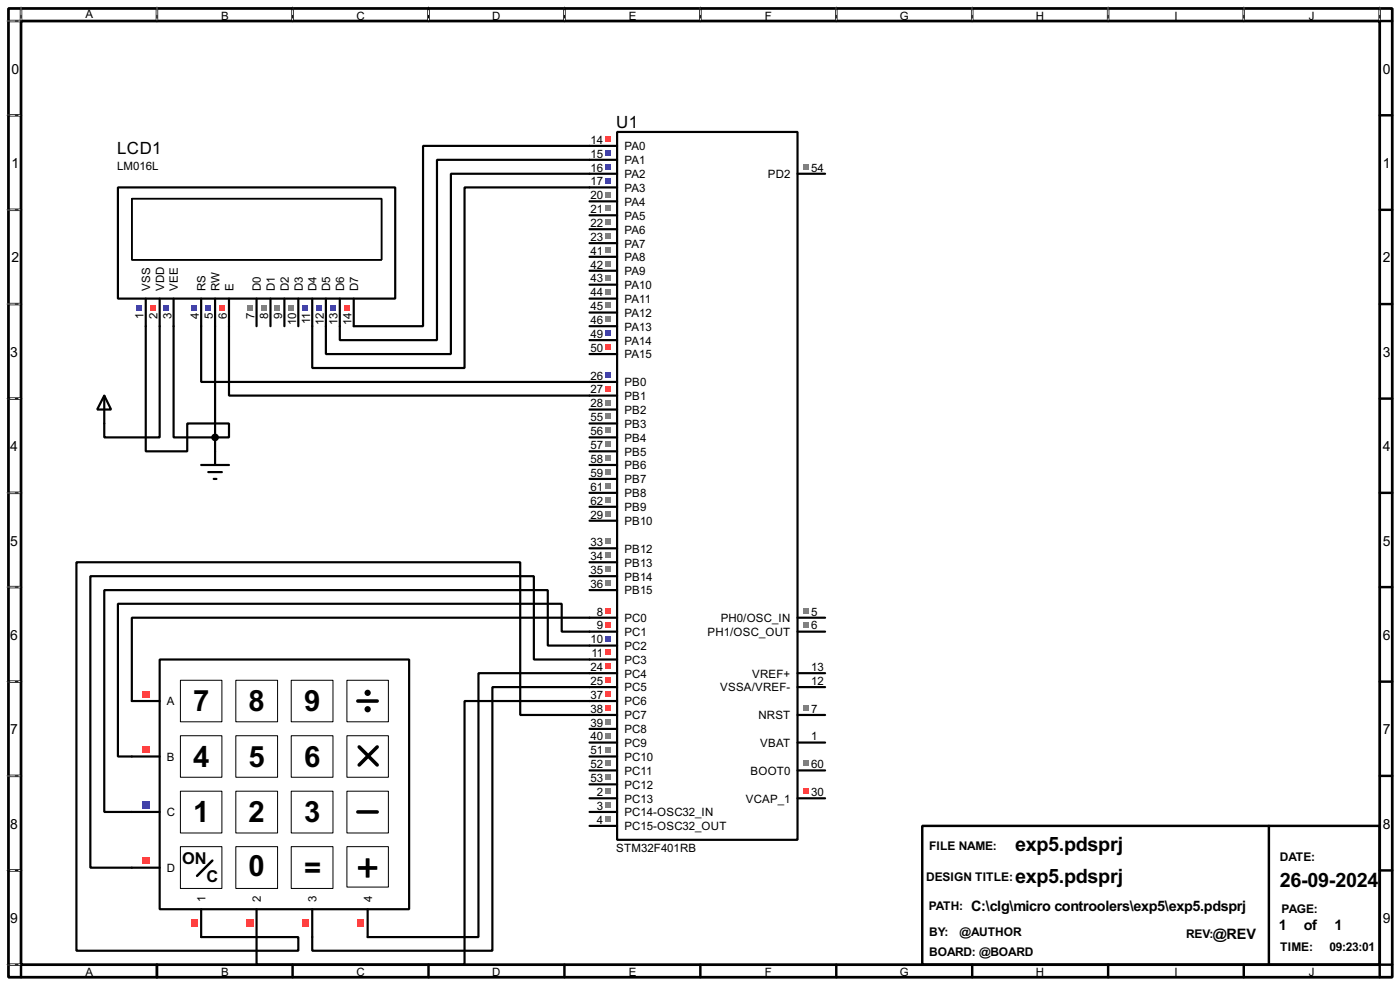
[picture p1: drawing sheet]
<svg xmlns="http://www.w3.org/2000/svg" width="256mm" height="180mm" viewBox="0 0 256 180" stroke-linecap="round" stroke-linejoin="round" font-family="sans-serif">
<path d="M1.6 1.6h253.5v177.3h-253.5zM3.9 3.9h248.9v172.7h-248.9z" fill="none" stroke="#000" stroke-width=".5"/>
<g fill="none" stroke="#000" stroke-width=".45">
<path d="M3.9 1.6v2.3h-2.3M28.8 1.6v2.3M53.6 1.6v2.3M78.5 1.6v2.3M103.4 1.6v2.3M128.3 1.6v2.3M153.2 1.6v2.3M178.1 1.6v2.3M203 1.6v2.3M227.9 1.6v2.3M252.8 1.6v2.3h2.3M1.6 21.1h2.3"/>
<path d="M1.6 38.4h2.3M252.8 21.1h2.3M252.8 38.4h2.3M1.6 55.7h2.3M252.8 55.7h2.3M1.6 73h2.3M252.8 73h2.3M1.6 90.2h2.3M252.8 90.2h2.3M1.6 107.5h2.3M252.8 107.5h2.3M1.6 124.8h2.3"/>
<path d="M252.8 124.8h2.3M1.6 142h2.3M1.6 159.3h2.3M169 151.2h83.8v25.4h-83.8zM232.5 151.2v25.4M252.8 142h2.3M252.8 159.3h2.3M1.6 176.6h2.3v2.3M28.8 176.6v2.3M53.6 176.6v2.3M78.5 176.6v2.3M103.4 176.6v2.3"/>
<path d="M128.3 176.6v2.3M153.2 176.6v2.3M178.1 176.6v2.3M203 176.6v2.3M227.9 176.6v2.3M255.1 176.6h-2.3v2.3"/>
</g>
<g fill="none" stroke="#fff" stroke-width=".18">
<path d="M1.3 3.9h2.3M3.9 1.3v2.3M28.8 1.3v2.3M53.6 1.3v2.3M78.5 1.3v2.3M103.4 1.3v2.3M128.3 1.3v2.3M153.2 1.3v2.3M178.1 1.3v2.3M203 1.3v2.3M227.9 1.3v2.3M252.8 1.3v2.3"/>
<path d="M1.3 21.1h2.3M1.3 38.4h2.3M1.3 55.7h2.3M1.3 73h2.3M1.3 90.2h2.3M1.3 107.5h2.3M1.3 124.8h2.3M1.3 142h2.3M1.3 159.3h2.3M1.3 176.6h2.3"/>
</g>
<g fill="none" stroke="#000" stroke-width=".18" stroke-dasharray=".5 1">
<path d="M1.3 3.9h2.3M3.9 1.3v2.3M28.8 1.3v2.3M53.6 1.3v2.3M78.5 1.3v2.3M103.4 1.3v2.3M128.3 1.3v2.3M153.2 1.3v2.3M178.1 1.3v2.3M203 1.3v2.3M227.9 1.3v2.3M252.8 1.3v2.3"/>
<path d="M1.3 21.1h2.3M1.3 38.4h2.3M1.3 55.7h2.3M1.3 73h2.3M1.3 90.2h2.3M1.3 107.5h2.3M1.3 124.8h2.3M1.3 142h2.3M1.3 159.3h2.3M1.3 176.6h2.3"/>
</g>
<g fill="none" stroke="#000" stroke-width=".4">
<path d="M108 36.9h5.1M108 39.4h5.1M113.1 24.2h33v129.5h-33zM113.1 26.7h-35.6v33h-12.7M113.1 29.3h-33v33h-17.8v-2.6M113.1 31.8h-30.5v33h-22.9v-5.1M113.1 34.3h-28v33.1h-27.9v-7.7M146.1 31.8h5.1M26.7 59.7v22.9h7.6v-5.1h7.7v2.6h-10.2v-20.4M29.3 59.7v20.4h-10.2v-2.6M36.9 59.7v10.2h76.2M39.4 59.7v22.9"/>
<path d="M42 59.7v12.7h71.1M108 42h5.1M108 44.5h5.1M108 47h5.1M108 49.6h5.1M108 52.1h5.1M108 54.7h5.1M108 57.2h5.1M108 59.7h5.1M108 75h5.1M108 77.5h5.1M108 62.3h5.1"/>
<path d="M108 64.8h5.1M108 90.2h5.1M108 92.8h5.1M108 95.3h5.1M108 80.1h5.1M108 82.6h5.1M108 85.1h5.1M108 87.7h5.1M108 100.4h5.1M108 102.9h5.1M108 105.5h5.1M108 108h5.1"/>
<path d="M113.1 113.1h-88.9v15.2M113.1 115.6h-10.2v-5.1h-81.3v28h2.6M113.1 118.2h-12.7v-10.2h-81.3v40.6h5.1M146.1 115.6h5.1M146.1 113.1h5.1M108 133.4h5.1M108 138.5h5.1M108 135.9h5.1M113.1 120.7h-15.3v-15.2h-81.2v53.3h7.6M113.1 123.2h-25.4v48.3h-20.3M113.1 125.8h-22.9v48.2h-33v-2.5M113.1 128.3h-28v48.3h-38.1v-5.1"/>
<path d="M113.1 130.9h-17.8v-28h-81.3v71.1h40.7v-2.5h-17.8M146.1 130.9h5.1M146.1 123.2h5.1M146.1 125.8h5.1M146.1 135.9h5.1M108 141h5.1M108 143.6h5.1M108 146.1h5.1M108 148.6h5.1M108 151.2h5.1M146.1 141h5.1M146.1 146.1h5.1"/>
</g>
<g fill="#808080">
<path d="M147.2 139.2h1.1v1.1h-1.1z"/>
<path d="M147.2 129.1h1.1v1h-1.1z"/>
</g>
<path d="M110.9 24.9h1v1.1h-1z" fill="#ff4040"/>
<path d="M110.9 88.4h1v1.1h-1z" fill="#808080"/>
<g fill="#4040ff">
<path d="M110.9 30h1v1h-1z"/>
<path d="M110.9 27.5h1v1h-1z"/>
<path d="M110.9 32.6h1v1h-1z"/>
</g>
<g fill="#808080">
<path d="M110.9 35.1h1v1h-1z"/>
<path d="M110.9 91h1v1h-1z"/>
<path d="M110.9 37.6h1v1.1h-1z"/>
<path d="M110.9 40.2h1v1h-1z"/>
<path d="M110.9 42.7h1v1h-1z"/>
<path d="M110.9 45.3h1v1h-1z"/>
<path d="M110.9 47.8h1v1h-1z"/>
<path d="M110.9 93.5h1v1h-1z"/>
<path d="M110.9 50.3h1v1.1h-1z"/>
</g>
<path d="M110.9 68.1h1v1h-1z" fill="#4040ff"/>
<path d="M110.9 70.7h1v1h-1z" fill="#ff4040"/>
<g fill="#808080">
<path d="M110.9 73.2h1v1h-1z"/>
<path d="M110.9 75.7h1v1.1h-1z"/>
<path d="M110.9 78.3h1v1h-1z"/>
<path d="M110.9 80.8h1v1h-1z"/>
<path d="M110.9 83.4h1v1h-1z"/>
<path d="M110.9 85.9h1v1h-1z"/>
</g>
<path d="M110.9 113.8h1v1.1h-1z" fill="#ff4040"/>
<path d="M110.9 116.4h1v1h-1z" fill="#4040ff"/>
<g fill="#ff4040">
<path d="M110.9 111.3h1v1h-1z"/>
<path d="M110.9 121.5h1v1h-1z"/>
<path d="M110.9 124h1v1h-1z"/>
<path d="M110.9 118.9h1v1h-1z"/>
<path d="M110.9 129.1h1v1h-1z"/>
</g>
<path d="M110.9 131.6h1v1h-1z" fill="#808080"/>
<path d="M110.9 126.5h1v1.1h-1z" fill="#ff4040"/>
<g fill="#808080">
<path d="M110.9 136.7h1v1h-1z"/>
<path d="M110.9 139.2h1v1.1h-1z"/>
<path d="M110.9 134.2h1v1h-1z"/>
<path d="M110.9 98.6h1v1h-1z"/>
<path d="M110.9 101.1h1v1.1h-1z"/>
<path d="M110.9 103.7h1v1h-1z"/>
<path d="M110.9 106.2h1v1h-1z"/>
<path d="M110.9 52.9h1v1h-1z"/>
<path d="M110.9 55.4h1v1h-1z"/>
<path d="M110.9 58h1v1h-1z"/>
</g>
<path d="M110.9 60.5h1v1h-1z" fill="#4040ff"/>
<path d="M110.9 63h1v1.1h-1z" fill="#ff4040"/>
<g fill="#808080">
<path d="M110.9 141.8h1v1h-1z"/>
<path d="M110.9 144.3h1v1h-1z"/>
<path d="M110.9 146.9h1v1h-1z"/>
<path d="M110.9 149.4h1v1h-1z"/>
<path d="M147.2 30h1.1v1h-1.1z"/>
<path d="M147.2 113.8h1.1v1.1h-1.1z"/>
<path d="M147.2 111.3h1.1v1h-1.1z"/>
</g>
<path d="M147.2 144.3h1.1v1h-1.1z" fill="#ff4040"/>
<g fill="none" stroke="#000" stroke-width=".4">
<path d="M21.6 34.3h50.8v20.4h-50.8zM26.7 54.7v5M29.3 54.7v5M31.8 54.7v5M36.9 54.7v5M39.4 54.7v5M42 54.7v5M47 54.7v5M49.6 54.7v5M52.1 54.7v5M54.7 54.7v5M57.2 54.7v5"/>
<path d="M59.7 54.7v5M62.3 54.7v5M64.8 54.7v5"/>
</g>
<path d="M24.2 36.4h45.7v11.2h-45.7z" fill="none" stroke="#000" stroke-width=".25"/>
<path d="M63 55.8h1.1v1h-1.1z" fill="#ff4040"/>
<g fill="#4040ff">
<path d="M60.5 55.8h1v1h-1z"/>
<path d="M58 55.8h1v1h-1z"/>
<path d="M55.4 55.8h1v1h-1z"/>
</g>
<g fill="#808080">
<path d="M52.9 55.8h1v1h-1z"/>
<path d="M50.3 55.8h1.1v1h-1.1z"/>
<path d="M47.8 55.8h1v1h-1z"/>
<path d="M45.3 55.8h1v1h-1z"/>
</g>
<path d="M40.2 55.8h1v1h-1z" fill="#ff4040"/>
<g fill="#4040ff">
<path d="M37.6 55.8h1.1v1h-1.1z"/>
<path d="M35.1 55.8h1v1h-1z"/>
<path d="M24.9 55.8h1.1v1h-1.1z"/>
</g>
<path d="M27.5 55.8h1v1h-1z" fill="#ff4040"/>
<path d="M30 55.8h1v1h-1z" fill="#4040ff"/>
<path d="M24.2 128.3h5.1M24.2 138.5h5.1M29.3 120.7h45.7v45.7h-45.7zM24.2 148.6h5.1M24.2 158.8h5.1M36.9 166.4v5.1M47 166.4v5.1M57.2 166.4v5.1M67.4 166.4v5.1" fill="none" stroke="#000" stroke-width=".4"/>
<g fill="none" stroke="#000" stroke-width=".18">
<path d="M33.1 124.5h7.6v7.6h-7.6zM33.1 134.7h7.6v7.6h-7.6zM43.2 124.5h7.7v7.6h-7.7zM43.2 134.7h7.7v7.6h-7.7zM53.4 124.5h7.6v7.6h-7.6zM53.4 134.7h7.6v7.6h-7.6zM63.6 124.5h7.6v7.6h-7.6zM63.6 134.7h7.6v7.6h-7.6zM33.1 144.8h7.6v7.7h-7.6zM33.1 155h7.6v7.6h-7.6zM43.2 144.8h7.7v7.7h-7.7zM43.2 155h7.7v7.6h-7.7z"/>
<path d="M53.4 144.8h7.6v7.7h-7.6zM53.4 155h7.6v7.6h-7.6zM63.6 144.8h7.6v7.7h-7.6zM63.6 155h7.6v7.4h-7.6z"/>
</g>
<g fill="none" stroke="#000" stroke-width=".65">
<path d="M65.6 128.3h3.5M65.8 136.7l3.3 3.3M69.1 136.7l-3.3 3.3M65.6 148.6h3.5"/>
<circle cx="67.4" cy="126.8" r=".25"/>
<circle cx="67.4" cy="129.8" r=".25"/>
</g>
<path d="M38.9 157.5l-2.8 2.8" fill="none" stroke="#000" stroke-width=".45"/>
<g fill="#ff4040">
<path d="M26.1 126.4h1.3v1.3h-1.3z"/>
<path d="M26.1 136.6h1.3v1.2h-1.3z"/>
</g>
<path d="M26.1 146.7h1.3v1.3h-1.3z" fill="#4040ff"/>
<g fill="#ff4040">
<path d="M26.1 156.9h1.3v1.3h-1.3z"/>
<path d="M35 168.3h1.2v1.3h-1.2z"/>
<path d="M45.1 168.3h1.3v1.3h-1.3z"/>
<path d="M65.5 168.3h1.2v1.3h-1.2z"/>
<path d="M55.3 168.3h1.3v1.3h-1.3z"/>
</g>
<path d="M19.1 72.4l1.3 2.6h-2.6zM19.1 72.4v5.1M36.9 85.1h5.1M38.2 86.4h2.5M39.2 87.7h.5M39.4 82.6v2.5" fill="none" stroke="#000" stroke-width=".4"/>
<circle cx="39.4" cy="80.1" r=".5" fill="#000" stroke="#000" stroke-width=".4"/>
<text font-size="8.2" x="65.3" y="161.4">+</text>
<g font-size="6">
<text x="35.4" y="130.2">7</text>
<text x="45.6" y="130.2">8</text>
<text x="55.8" y="130.2">9</text>
<text x="35.4" y="140.4">4</text>
<text x="45.6" y="140.4">5</text>
<text x="55.8" y="140.4">6</text>
<text x="35.4" y="150.5">1</text>
<text x="45.6" y="150.5">2</text>
<text x="55.8" y="150.5">3</text>
<text x="45.5" y="160.4">0</text>
<text x="55.7" y="160.7">=</text>
</g>
<g font-size="4.1">
<text x="186" y="155.8">exp5.pdsprj</text>
<text x="186" y="161.7">exp5.pdsprj</text>
<text x="234.5" y="162.4">26-09-2024</text>
</g>
<g font-size="3.5">
<text x="112.9" y="23.3">U1</text>
<text x="21.5" y="28.2">LCD1</text>
</g>
<g font-size="3.4">
<text x="33.4" y="158.1">ON</text>
<text x="37.9" y="161.4">C</text>
</g>
<g font-size="3">
<text x="177.9" y="166.7">C:\clg\micro controolers\exp5\exp5.pdsprj</text>
<text x="222.2" y="171.8">@REV</text>
<text x="234.3" y="170.3">1</text>
<text x="238.9" y="170.3">of</text>
<text x="244.5" y="170.3">1</text>
</g>
<g font-size="2.9">
<text x="2.1" y="13.5">0</text>
<text x="253.4" y="13.5">0</text>
<text x="2.1" y="30.7">1</text>
<text x="253.4" y="30.7">1</text>
<text x="2.1" y="48">2</text>
<text x="253.4" y="48">2</text>
<text x="1.9" y="65.3">3</text>
<text x="253.4" y="65.3">3</text>
<text x="1.9" y="82.5">4</text>
<text x="253.4" y="82.5">4</text>
<text x="1.9" y="99.9">5</text>
<text x="253.4" y="99.9">5</text>
<text x="1.9" y="117.1">6</text>
<text x="253.4" y="117.1">6</text>
<text x="1.9" y="134.4">7</text>
<text x="253.4" y="134.4">7</text>
<text x="1.9" y="151.7">8</text>
<text x="253.4" y="151.7">8</text>
<text x="1.9" y="168.9">9</text>
<text x="253.4" y="168.9">9</text>
</g>
<g font-size="2.5">
<text x="170.2" y="155.6">FILE NAME:</text>
<text x="169.7" y="161.2">DESIGN TITLE:</text>
<text x="234.5" y="157.7">DATE:</text>
<text x="170.1" y="166.5">PATH:</text>
<text x="234.8" y="167.1">PAGE:</text>
<text x="170.2" y="171.4">BY:</text>
<text x="175.8" y="171.4">@AUTHOR</text>
<text x="217.3" y="171.6">REV:</text>
<text x="170.2" y="175">BOARD: @BOARD</text>
<text x="234.5" y="174.1">TIME:</text>
<text x="243.6" y="174.1">09:23:01</text>
</g>
<g font-size="2.4">
<text x="15.6" y="3.4">A</text>
<text x="40.5" y="3.6">B</text>
<text x="65.3" y="3.6">C</text>
<text x="90.2" y="3.6">D</text>
<text x="115.2" y="3.6">E</text>
<text x="140.1" y="3.6">F</text>
<text x="164.8" y="3.6">G</text>
<text x="189.8" y="3.6">H</text>
<text x="215.1" y="3.6">I</text>
<text x="239.8" y="3.6">J</text>
<text x="108.2" y="26.3">14</text>
<text x="108.2" y="28.9">15</text>
<text x="114.4" y="27.5">PA0</text>
<text x="21.4" y="31">LM016L</text>
<text x="108.2" y="31.4">16</text>
<text x="108.2" y="33.9">17</text>
<text x="114.4" y="32.6">PA2</text>
<text x="114.4" y="30">PA1</text>
<text x="114.4" y="35.1">PA3</text>
<text x="140.7" y="32.6">PD2</text>
<text x="148.6" y="31.4">54</text>
<text x="108.2" y="36.5">20</text>
<text x="108.2" y="39">21</text>
<text x="108.2" y="41.6">22</text>
<text x="114.4" y="37.7">PA4</text>
<text x="114.4" y="40.2">PA5</text>
<text x="108.2" y="44.1">23</text>
<text x="108.2" y="46.6">41</text>
<text x="114.4" y="42.7">PA6</text>
<text x="114.4" y="45.3">PA7</text>
<text x="114.4" y="47.8">PA8</text>
<text x="27.5" y="53.3" transform="rotate(-90 27.5 53.3)">VSS</text>
<text x="30" y="53.3" transform="rotate(-90 30 53.3)">VDD</text>
<text x="32.6" y="53.3" transform="rotate(-90 32.6 53.3)">VEE</text>
<text x="37.7" y="53.3" transform="rotate(-90 37.7 53.3)">RS</text>
<text x="40.2" y="53.3" transform="rotate(-90 40.2 53.3)">RW</text>
<text x="42.8" y="53.3" transform="rotate(-90 42.8 53.3)">E</text>
<text x="47.8" y="53.3" transform="rotate(-90 47.8 53.3)">D0</text>
<text x="50.4" y="53.3" transform="rotate(-90 50.4 53.3)">D1</text>
<text x="52.9" y="53.3" transform="rotate(-90 52.9 53.3)">D2</text>
<text x="55.5" y="53.3" transform="rotate(-90 55.5 53.3)">D3</text>
<text x="58" y="53.3" transform="rotate(-90 58 53.3)">D4</text>
<text x="60.5" y="53.3" transform="rotate(-90 60.5 53.3)">D5</text>
<text x="63.1" y="53.3" transform="rotate(-90 63.1 53.3)">D6</text>
<text x="65.6" y="53.3" transform="rotate(-90 65.6 53.3)">D7</text>
<text x="108.2" y="49.2">42</text>
<text x="108.2" y="51.7">43</text>
<text x="114.4" y="50.4">PA9</text>
<text x="114.4" y="52.9">PA10</text>
<text x="26.3" y="58.4" transform="rotate(-90 26.3 58.4)">1</text>
<text x="28.8" y="58.4" transform="rotate(-90 28.8 58.4)">2</text>
<text x="31.4" y="58.4" transform="rotate(-90 31.4 58.4)">3</text>
<text x="36.5" y="58.4" transform="rotate(-90 36.5 58.4)">4</text>
<text x="39" y="58.4" transform="rotate(-90 39 58.4)">5</text>
<text x="41.5" y="58.4" transform="rotate(-90 41.5 58.4)">6</text>
<text x="46.6" y="58.3" transform="rotate(-90 46.6 58.3)">7</text>
<text x="49.2" y="58.4" transform="rotate(-90 49.2 58.4)">8</text>
<text x="51.7" y="58.3" transform="rotate(-90 51.7 58.3)">9</text>
<text x="54.2" y="59.5" transform="rotate(-90 54.2 59.5)">10</text>
<text x="56.8" y="59.3" transform="rotate(-90 56.8 59.3)">11</text>
<text x="59.3" y="59.5" transform="rotate(-90 59.3 59.5)">12</text>
<text x="61.9" y="59.5" transform="rotate(-90 61.9 59.5)">13</text>
<text x="64.4" y="59.5" transform="rotate(-90 64.4 59.5)">14</text>
<text x="108.2" y="54.3">44</text>
<text x="108.2" y="56.8">45</text>
<text x="108.2" y="59.3">46</text>
<text x="114.4" y="55.4">PA11</text>
<text x="114.4" y="58">PA12</text>
<text x="108.2" y="61.9">49</text>
<text x="108.2" y="64.4">50</text>
<text x="114.4" y="60.5">PA13</text>
<text x="114.4" y="63.1">PA14</text>
<text x="114.4" y="65.6">PA15</text>
<text x="108.2" y="69.5">26</text>
<text x="108.2" y="72">27</text>
<text x="114.4" y="70.7">PB0</text>
<text x="108.2" y="74.6">28</text>
<text x="108.2" y="77.1">55</text>
<text x="114.4" y="73.2">PB1</text>
<text x="114.4" y="75.8">PB2</text>
<text x="108.2" y="79.7">56</text>
<text x="108.2" y="82.2">57</text>
<text x="114.4" y="78.3">PB3</text>
<text x="114.4" y="80.8">PB4</text>
<text x="114.4" y="83.4">PB5</text>
<text x="108.2" y="89.8">61</text>
<text x="108.2" y="84.7">58</text>
<text x="108.2" y="87.3">59</text>
<text x="114.4" y="85.9">PB6</text>
<text x="114.4" y="88.5">PB7</text>
<text x="108.2" y="92.4">62</text>
<text x="108.2" y="94.9">29</text>
<text x="114.4" y="91">PB8</text>
<text x="114.4" y="93.6">PB9</text>
<text x="108.2" y="100">33</text>
<text x="114.4" y="96.1">PB10</text>
<text x="114.4" y="101.2">PB12</text>
<text x="108.2" y="102.5">34</text>
<text x="108.2" y="105.1">35</text>
<text x="108.2" y="107.6">36</text>
<text x="114.4" y="103.7">PB13</text>
<text x="114.4" y="106.3">PB14</text>
<text x="109.4" y="112.7">8</text>
<text x="114.4" y="113.9">PC0</text>
<text x="114.4" y="108.8">PB15</text>
<text x="132" y="113.9">PH0/OSC_IN</text>
<text x="148.6" y="112.7">5</text>
<text x="108.2" y="117.8">10</text>
<text x="109.4" y="115.2">9</text>
<text x="114.4" y="116.4">PC1</text>
<text x="114.4" y="119">PC2</text>
<text x="129.6" y="116.4">PH1/OSC_OUT</text>
<text x="148.6" y="115.2">6</text>
<text x="108.2" y="122.8">24</text>
<text x="108.2" y="125.4">25</text>
<text x="108.4" y="120.3">11</text>
<text x="114.4" y="124">PC4</text>
<text x="114.4" y="121.5">PC3</text>
<text x="137.8" y="124">VREF+</text>
<text x="148.6" y="122.8">13</text>
<text x="148.6" y="125.4">12</text>
<text x="30.5" y="129.1">A</text>
<text x="108.2" y="130.5">38</text>
<text x="108.2" y="127.9">37</text>
<text x="114.4" y="126.6">PC5</text>
<text x="114.4" y="131.7">PC7</text>
<text x="114.4" y="129.1">PC6</text>
<text x="131.9" y="126.6">VSSA/VREF-</text>
<text x="138.9" y="131.7">NRST</text>
<text x="148.6" y="130.5">7</text>
<text x="108.2" y="133">39</text>
<text x="108.2" y="135.5">40</text>
<text x="114.4" y="134.2">PC8</text>
<text x="114.4" y="136.7">PC9</text>
<text x="139.3" y="136.7">VBAT</text>
<text x="148.6" y="135.5">1</text>
<text x="30.5" y="139.3">B</text>
<text x="108.2" y="138.1">51</text>
<text x="108.2" y="140.6">52</text>
<text x="108.2" y="143.2">53</text>
<text x="114.4" y="139.3">PC10</text>
<text x="114.4" y="141.8">PC11</text>
<text x="137.5" y="141.8">BOOT0</text>
<text x="148.6" y="140.6">60</text>
<text x="30.5" y="149.4">C</text>
<text x="109.4" y="145.7">2</text>
<text x="109.4" y="148.2">3</text>
<text x="114.4" y="144.4">PC12</text>
<text x="114.4" y="146.9">PC13</text>
<text x="114.4" y="149.4">PC14-OSC32_IN</text>
<text x="136.6" y="146.9">VCAP_1</text>
<text x="148.6" y="145.7">30</text>
<text x="109.4" y="150.8">4</text>
<text x="112.9" y="155.9">STM32F401RB</text>
<text x="114.4" y="152">PC15-OSC32_OUT</text>
<text x="30.5" y="159.6">D</text>
<text x="37.7" y="165.2" transform="rotate(-90 37.7 165.2)">1</text>
<text x="47.8" y="165.2" transform="rotate(-90 47.8 165.2)">2</text>
<text x="58" y="165.2" transform="rotate(-90 58 165.2)">3</text>
<text x="68.2" y="165.2" transform="rotate(-90 68.2 165.2)">4</text>
<text x="15.6" y="178.7">A</text>
<text x="40.5" y="178.7">B</text>
<text x="65.3" y="178.7">C</text>
<text x="90.2" y="178.7">D</text>
<text x="115.2" y="178.7">E</text>
<text x="140.1" y="178.7">F</text>
<text x="164.8" y="178.7">G</text>
<text x="189.8" y="178.7">H</text>
<text x="215.1" y="178.7">I</text>
<text x="239.8" y="178.7">J</text>
</g>
</svg>
